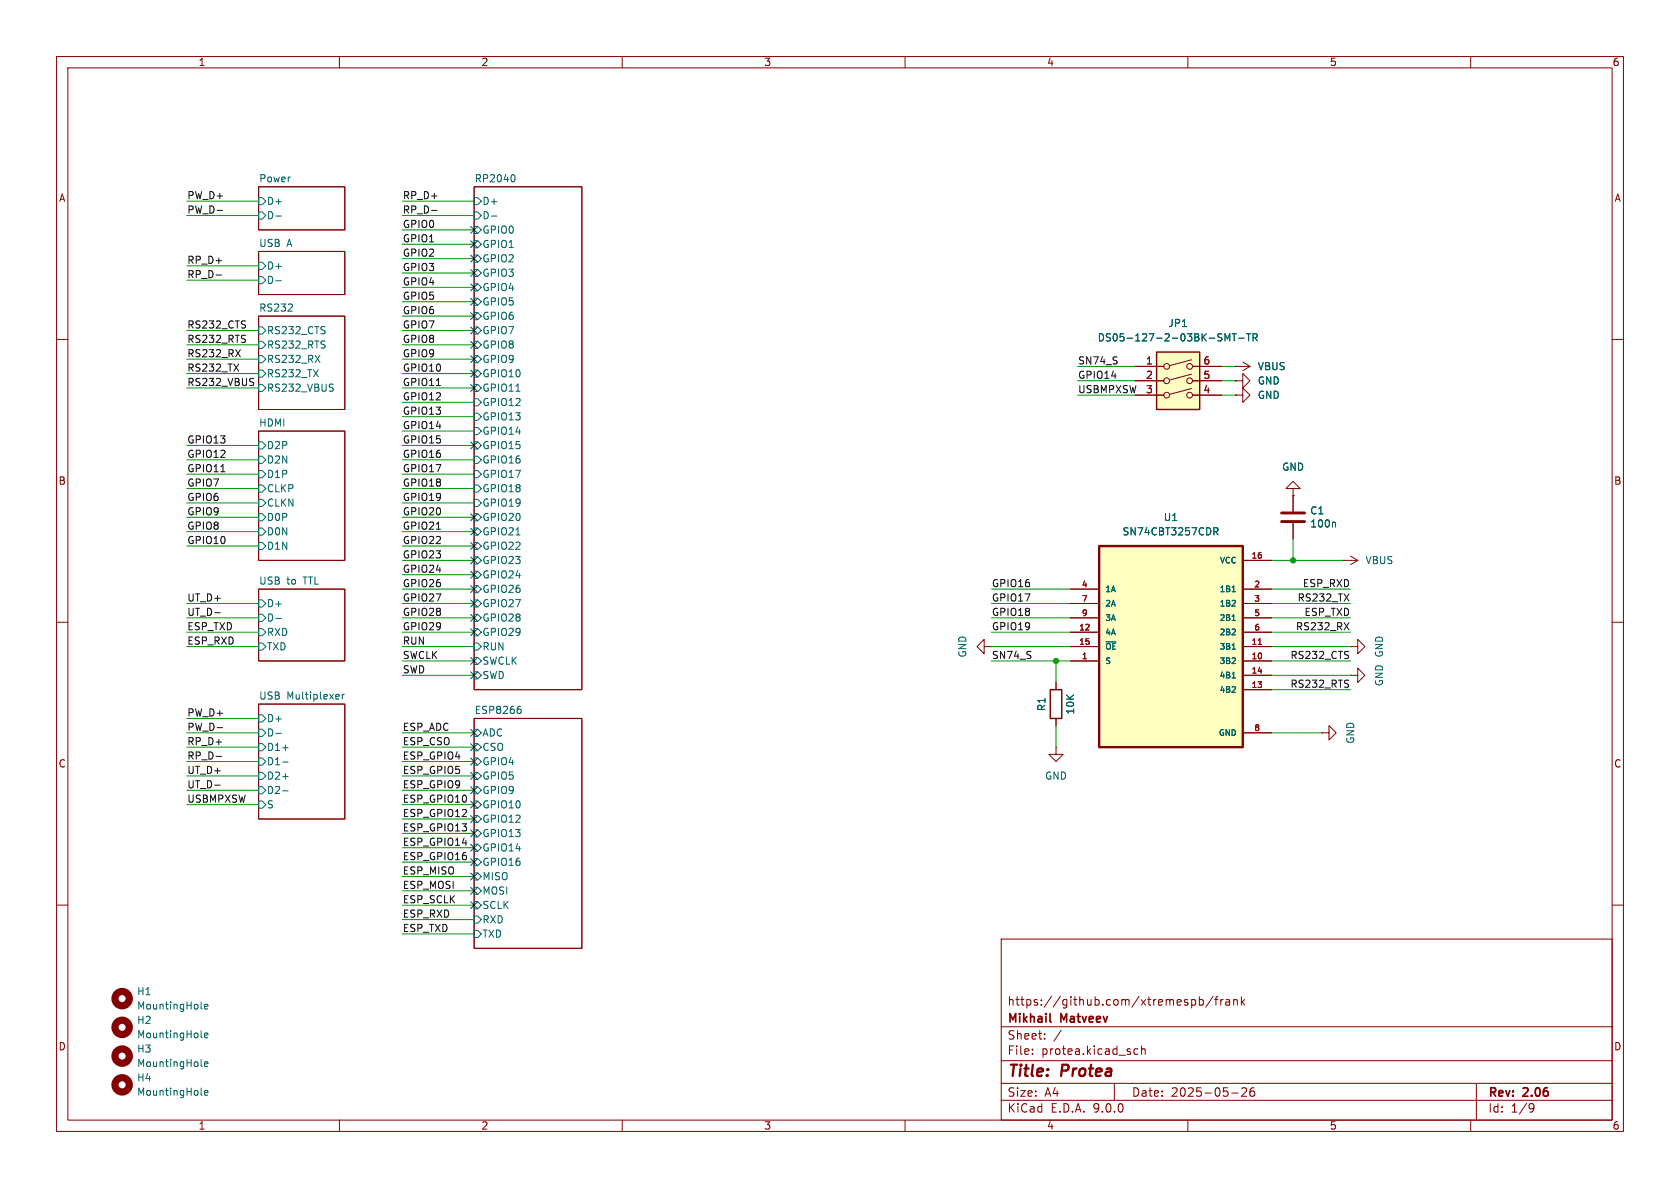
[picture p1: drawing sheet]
<svg xmlns="http://www.w3.org/2000/svg" width="297mm" height="210mm" viewBox="0 0 297 210" stroke-linecap="round" stroke-linejoin="round" font-family="sans-serif">
<g fill="none" stroke="#840000" stroke-width=".18">
<path d="M10 10h277v190h-277zM12 12h273v186h-273zM60 10v2M110 10v2M160 10v2M210 10v2M260 10v2M45.7 33h15.3v7.6h-15.3zM83.8 33h19.1v88.9h-19.1zM45.7 44.5h15.3v7.6h-15.3zM45.7 55.9h15.3v16.5h-15.3zM10 60h2"/>
<path d="M45.7 76.2h15.3v22.9h-15.3zM218.4 67.3h1.3v-1.3l1.3 1.3-1.3 1.3v-1.3M218.4 67.3h.1M218.4 64.8h.1M218.4 69.9h1.3v-1.3l1.3 1.3-1.3 1.2v-1.2M218.4 69.9h.1M218.4 64.8h2.6M219.7 64l1.3 .8M221 64.8l-1.3 .7M285 60h2M228.6 86.4h1.3l-1.3-1.3-1.3 1.3h1.3v1.2M228.6 87.6h.1"/>
<path d="M228.6 87.6v2.8M228.6 92.5v2.8M10 110h2M45.7 104.1h15.3v12.7h-15.3zM285 110h2M45.7 124.5h15.3v20.3h-15.3zM83.8 127h19.1v40.6h-19.1zM10 160h2M177 166h108v32h-108zM210.7 176.8l.4-.1 .3 .3v.4l-.2 .2h-.5M212 176.8l.5-.1 .2 .3v.4l-.1 .2h-.6M212 176.2v1.5"/>
<path d="M214.5 176.1l-1.3 2M214.7 176.7h.6M215.3 176.2l-.3 .2v1.3M215.8 176.7v1M216.2 176.7l-.2 .1-.2 .2M216.7 176.8h.6l.1 .9M217.4 177.1h-.5a.29 .29 0 0 0-.2 .3 .29 .29 0 0 0 .2 .3l.5-.1M218.1 176.8l.2-.1 .4 .1v.9M218.1 176.7v1M219.5 176.2v1.5M219.6 177.1l.4 .6M220 176.7l-.5 .6"/>
<path d="M285 160h2M60 198v2M110 198v2M160 198v2M177 194.5h108M177 191.5h108M177 187.5h108M177 181.5h108M182.5 186.3v.1M182.5 185.5v.1M184.7 183.6v.1M184.7 182.8v.1"/>
<path d="M187.6 182.1l-1.3 2M197 191.5v3M200.5 186.1l.2 .3 .5-.1M201.2 185.5l-.5-.1-.2 .3M201.8 185.5l.2-.1 .4 .1 .1 .9M201.8 184.9v1.5M210 198v2M217.7 193.2h1.2M219.5 192.4l.6-.1 .2 .1 .1 .3-.9 1.1h.9M221.7 192.3a.59 .59 0 0 0-.7 .6v.6l.1 .2 .4 .1 .2-.1 .1-.5-.1-.3h-.5l-.2 .3M260 198v2M261 191.5v6.5"/>
<path d="M270.6 195.1l.5 .1a.99 .99 0 0 1-.4 1.4h-.2M271.2 195.7l-.3 .3h-.3"/>
</g>
<path d="M185.6 180.5l.2 .2" fill="none" stroke="#840000" stroke-width=".3"/>
<g fill="none" stroke="#006464" stroke-width=".18">
<path d="M45.7 34.9h.7l.6 .7-.6 .6h-.7zM45.7 37.5h.7l.6 .6-.6 .6h-.7zM48.8 38.2h.9M83.8 34.9h.7l.6 .7-.6 .6h-.7zM83.8 37.5h.7l.6 .6-.6 .6h-.7zM86.9 38.2h.9M90.8 30.9a.79 .79 0 0 1 0 1.2M45.7 46.4h.7l.6 .6-.6 .6h-.7zM45.7 48.9h.7l.6 .6-.6 .7h-.7zM45.7 57.8h.7l.6 .6-.6 .7h-.7zM48.8 49.6h.9M50.9 55h.8"/>
<path d="M51.6 53.9v.4M83.8 40h.7l.6 .6-.6 .7h-.7zM83.8 42.5h.7l.6 .7-.6 .6h-.7zM83.8 45.1h.7l.6 .6-.6 .7h-.7zM83.8 47.6h.7l.6 .7-.6 .6h-.7zM83.8 50.2h.7l.6 .6-.6 .6h-.7zM83.8 52.7h.7l.6 .6-.6 .7h-.7zM83.8 55.2h.7l.6 .7-.6 .6h-.7zM83.8 57.8h.7l.6 .6-.6 .7h-.7zM45.7 78.1h.7l.6 .6-.6 .7h-.7zM45.7 60.3h.7l.6 .7-.6 .6h-.7zM45.7 62.9h.7l.6 .6-.6 .6h-.7z"/>
<path d="M45.7 65.4h.7l.6 .6-.6 .7h-.7zM45.7 67.9h.7l.6 .7-.6 .6h-.7zM55.7 62.8l.9 1.3M56.6 62.8l-.9 1.3M58.7 67.9l.2 .1M58.8 68.6l.1 .2-.1 .3M83.8 60.3h.7l.6 .7-.6 .6h-.7zM83.8 62.9h.7l.6 .6-.6 .6h-.7zM83.8 65.4h.7l.6 .6-.6 .7h-.7zM83.8 67.9h.7l.6 .7-.6 .6h-.7zM83.8 70.5h.7l.6 .6-.6 .7h-.7zM83.8 73h.7l.6 .7-.6 .6h-.7z"/>
<path d="M83.8 75.6h.7l.6 .6-.6 .6h-.7zM83.8 78.1h.7l.6 .6-.6 .7h-.7zM91.2 69.2h.7M45.7 80.6h.7l.6 .7-.6 .6h-.7zM45.7 83.2h.7l.6 .6-.6 .7h-.7zM45.7 85.7h.7l.6 .7-.6 .6h-.7zM45.7 88.3h.7l.6 .6-.6 .6h-.7zM45.7 90.8h.7l.6 .6-.6 .7h-.7zM45.7 93.3h.7l.6 .7-.6 .6h-.7zM45.7 95.9h.7l.6 .6-.6 .7h-.7zM83.8 80.6h.7l.6 .7-.6 .6h-.7zM83.8 83.2h.7l.6 .6-.6 .7h-.7z"/>
<path d="M83.8 85.7h.7l.6 .7-.6 .6h-.7zM83.8 88.3h.7l.6 .6-.6 .6h-.7zM83.8 90.8h.7l.6 .6-.6 .7h-.7zM83.8 93.3h.7l.6 .7-.6 .6h-.7zM83.8 95.9h.7l.6 .6-.6 .7h-.7zM83.8 98.4h.7l.6 .7-.6 .6h-.7zM91.2 94.6h.7M235.9 92.3l.2 .2v.7M45.7 106h.7l.6 .7-.6 .6h-.7zM45.7 108.6h.7l.6 .6-.6 .7h-.7zM45.7 111.1h.7l.6 .7-.6 .6h-.7zM45.7 113.7h.7l.6 .6-.6 .6h-.7z"/>
<path d="M48.8 109.3h.9M83.8 101h.7l.6 .6-.6 .6h-.7zM83.8 103.5h.7l.6 .6-.6 .7h-.7zM83.8 106h.7l.6 .7-.6 .6h-.7zM83.8 108.6h.7l.6 .6-.6 .7h-.7zM83.8 111.1h.7l.6 .7-.6 .6h-.7zM83.8 113.7h.7l.6 .6-.6 .6h-.7zM83.8 116.2h.7l.6 .6-.6 .7h-.7zM83.8 118.7h.7l.6 .7-.6 .6h-.7zM45.7 126.4h.7l.6 .6-.6 .6h-.7zM45.7 128.9h.7l.6 .6-.6 .7h-.7zM45.7 131.4h.7l.6 .7-.6 .6h-.7z"/>
<path d="M45.7 134h.7l.6 .6-.6 .7h-.7zM45.7 136.5h.7l.6 .7-.6 .6h-.7zM45.7 139.1h.7l.6 .6-.6 .6h-.7zM48.8 129.6h.9M50 132.2h.9M50 134.7h.9M50 137.3h.9M50 139.8h.9M59.8 122.7l.2 .3-.6 .2M59.9 123.5l-.1 .1M60.5 122.7v.9M60.9 122.7l-.4 .3"/>
<path d="M83.8 128.9h.7l.6 .6-.6 .7h-.7zM83.8 131.4h.7l.6 .7-.6 .6h-.7zM83.8 134h.7l.6 .6-.6 .7h-.7zM83.8 136.5h.7l.6 .7-.6 .6h-.7zM83.8 139.1h.7l.6 .6-.6 .6h-.7zM91.7 125.3h.2l.2 .3v.4l-.4 .1M91.8 124.9h.2M45.7 141.6h.7l.6 .6-.6 .7h-.7zM83.8 141.6h.7l.6 .6-.6 .7h-.7zM83.8 144.1h.7l.6 .7-.6 .6h-.7zM83.8 146.7h.7l.6 .6-.6 .7h-.7zM83.8 149.2h.7l.6 .7-.6 .6h-.7z"/>
<path d="M83.8 151.8h.7l.6 .6-.6 .6h-.7zM83.8 154.3h.7l.6 .6-.6 .7h-.7zM83.8 156.8h.7l.6 .7-.6 .6h-.7zM83.8 159.4h.7l.6 .6-.6 .7h-.7zM83.8 161.9h.7l.6 .7-.6 .6h-.7zM83.8 164.5h.7l.6 .6-.6 .6h-.7zM35.5 193.4l.2 .2M35.5 183.3l.2 .2M36.2 193.2l.6-.1-.1-.3h-.4l-.1 .2v.6h.5M36.2 183l.6-.1-.1-.2-.4-.1-.1 .2v.6h.5"/>
</g>
<g fill="none" stroke="#840000" stroke-width="1.3">
<circle cx="21.6" cy="191.8" r="1.27"/>
<circle cx="21.6" cy="181.6" r="1.27"/>
</g>
<path d="M226.6 90.7h4M226.6 92.2h4" fill="none" stroke="#840000" stroke-width=".51"/>
<path d="M204.5 62.2h7.6v10.2h-7.6z" fill="#ffffc2"/>
<g fill="none" stroke="#840000" stroke-width=".18">
<path d="M200.7 64.8h5M200.7 67.3h5M200.7 69.9h5M210.6 63.6l-3.8 1M210.6 66.1l-3.8 1.1M210.6 68.7l-3.8 1M210.8 64.8h5.1M210.8 67.3h5.1M210.8 69.9h5.1M186.7 120.7v1.2M186.7 127v1.3"/>
<circle cx="206.2" cy="69.9" r=".51"/>
<circle cx="206.2" cy="64.8" r=".51"/>
<circle cx="206.2" cy="67.3" r=".51"/>
<circle cx="210.3" cy="67.3" r=".51"/>
<circle cx="210.3" cy="69.9" r=".51"/>
<circle cx="210.3" cy="64.8" r=".51"/>
</g>
<path d="M204.5 62.2h7.6v10.2h-7.6zM185.7 121.9h2v5.1h-2z" fill="none" stroke="#840000" stroke-width=".25"/>
<path d="M217.8 59h.8M218.2 59v1.3M219 59.8h1M220.4 59h.7M220.7 59v1.3M221.5 59.7l.6-.1 .1-.2v-.3l-.7-.1v1.3M221.8 59.7l.4 .6M216.6 60.3v-1.3l.4 .9 .4-.9v1.3M35.5 178.2l.2 .2M36.2 178l.6-.2-.1-.2-.4-.1-.1 .2v.6h.5" fill="none" stroke="#006464" stroke-width=".18"/>
<circle cx="21.6" cy="176.5" r="1.27" fill="none" stroke="#840000" stroke-width="1.3"/>
<path d="M194.3 96.5h25.4v35.6h-25.4z" fill="#ffffc2"/>
<path d="M194.3 96.5h25.4v35.6h-25.4z" fill="none" stroke="#840000" stroke-width=".41"/>
<g fill="none" stroke="#840000" stroke-width=".18">
<path d="M200.7 64.8h5M200.7 67.3h5M200.7 69.9h5M210.8 64.8h5.1M210.8 67.3h5.1M210.8 69.9h5.1M218.4 64.8h.1M218.4 67.3h.1M218.4 69.9h.1M219.7 99.1h5.1M228.6 87.6h.1M228.6 87.6v2.8"/>
<path d="M228.6 92.5v2.8M237.5 99.1h.1M237.5 99.1h2.5M238.8 98.3l1.2 .8M240 99.1l-1.2 .7M174 114.3v-1.3l-1.3 1.3 1.3 1.3v-1.3h1.3M175.3 114.3h.1M189.2 104.1h5.1M189.2 106.7h5.1M189.2 109.2h5.1M189.2 111.8h5.1M189.2 114.3h5.1"/>
<path d="M189.2 116.8h5.1M219.7 104.1h5.1M219.7 106.7h5.1M219.7 109.2h5.1M219.7 111.8h5.1M219.7 114.3h5.1M219.7 116.8h5.1M219.7 119.4h5.1M238.8 119.4h1.2v-1.3l1.3 1.3-1.3 1.3v-1.3M238.8 119.4h.1M238.8 114.3h1.2v-1.3l1.3 1.3-1.3 1.3v-1.3M238.8 114.3h.1"/>
<path d="M186.7 132.1v1.3h1.3l-1.3 1.2-1.3-1.2h1.3M186.7 132.1h.1M186.7 120.7v1.2M186.7 127v1.3M219.7 121.9h5.1M219.7 129.5h5.1M233.7 129.5h1.2v-1.2l1.3 1.2-1.3 1.3v-1.3M233.7 129.5h.1"/>
</g>
<g fill="none" stroke="#006464" stroke-width=".18">
<path d="M217.8 59h.8M218.2 59v1.3M219 59.8h1M220.4 59h.7M220.7 59v1.3M221.5 59.7l.6-.1 .1-.2v-.3l-.7-.1v1.3M221.8 59.7l.4 .6M216.6 60.3v-1.3l.4 .9 .4-.9v1.3M214.6 93.3h.5l.2 .2-.1 .4-.6 .1M214.9 94l.4 .6M235.9 92.3l.2 .2v.7M195.5 113.5h1.8"/>
<path d="M217.8 104.6h.6M217.8 109.7h.6M217.8 114.8h.6M217.8 119.8h.6M35.5 188.4l.2 .1M36.2 188.1l.6-.1-.1-.2-.4-.1-.1 .2v.6h.5"/>
</g>
<path d="M222.4 113.9h.6" fill="none" stroke="#a90000" stroke-width=".18"/>
<circle cx="21.6" cy="186.7" r="1.27" fill="none" stroke="#840000" stroke-width="1.3"/>
<g fill="none" stroke="#0f0f0f" stroke-width=".18">
<path d="M38.4 37.2h.9M76.3 37.2h1M38.2 48.6h1M41.6 61.8l.9 1.3M42.5 61.8l-.9 1.3M44.7 66.9h.2M44.7 67.6l.2 .2-.2 .3M77.1 68.2h.8M39 83.4h.8M77.1 93.6h.8M38 108.3h.9M237.6 110.1l.9 1.2"/>
<path d="M238.5 110.1l-.9 1.2M38 138.8h.9M38.2 133.7h1M38.4 128.6h.9"/>
</g>
<g fill="none" stroke="#009600" stroke-width=".18">
<path d="M33 38.1h12.7M33 35.6h12.7M71.1 38.1h12.7M71.1 35.6h12.7M33 47h12.7M33 58.4h12.7M33 49.5h12.7M71.1 50.8h12.7M71.1 43.2h12.7M71.1 58.4h12.7M71.1 48.3h12.7M71.1 55.9h12.7"/>
<path d="M71.1 40.6h12.7M71.1 45.7h12.7M71.1 53.3h12.7M33 63.5h12.7M33 66h12.7M33 61h12.7M33 68.6h12.7M33 78.7h12.7M71.1 63.5h12.7M71.1 66h12.7M71.1 61h12.7M71.1 68.6h12.7"/>
<path d="M71.1 78.7h12.7M71.1 73.7h12.7M71.1 76.2h12.7M71.1 71.1h12.7M190.5 67.3h10.2M190.5 69.9h10.2M190.5 64.8h10.2M215.9 67.3h2.5M215.9 69.9h2.5M215.9 64.8h2.5M33 83.8h12.7M33 81.3h12.7"/>
<path d="M33 91.4h12.7M33 86.4h12.7M33 96.5h12.7M33 88.9h12.7M33 94h12.7M71.1 83.8h12.7M71.1 81.3h12.7M71.1 91.4h12.7M71.1 86.4h12.7M71.1 96.5h12.7M71.1 88.9h12.7M71.1 99.1h12.7"/>
<path d="M71.1 94h12.7M224.8 99.1h12.7M228.6 95.3v3.8M33 111.8h12.7M33 109.2h12.7M33 106.7h12.7M33 114.3h12.7M71.1 104.1h12.7M71.1 111.8h12.7M71.1 109.2h12.7M71.1 106.7h12.7M71.1 101.6h12.7"/>
<path d="M71.1 114.3h12.7M71.1 119.4h12.7M71.1 116.8h12.7M175.3 104.1h13.9M175.3 111.8h13.9M175.3 109.2h13.9M175.3 106.7h13.9M175.3 114.3h13.9M175.3 116.8h13.9M186.7 116.8v3.9M224.8 104.1h14M224.8 111.8h14"/>
<path d="M224.8 109.2h14M224.8 106.7h14M224.8 114.3h14M224.8 119.4h14M224.8 116.8h14M33 132.1h12.7M33 137.2h12.7M33 129.5h12.7M33 127h12.7M33 134.6h12.7M33 139.7h12.7M71.1 132.1h12.7"/>
<path d="M71.1 137.2h12.7M71.1 129.5h12.7M71.1 134.6h12.7M71.1 139.7h12.7M186.7 128.3v3.8M224.8 129.5h8.9M224.8 121.9h14M33 142.2h12.7M71.1 142.2h12.7M71.1 144.8h12.7M71.1 147.3h12.7M71.1 152.4h12.7"/>
<path d="M71.1 149.9h12.7M71.1 154.9h12.7M71.1 157.5h12.7M71.1 165.1h12.7M71.1 160h12.7M71.1 162.6h12.7"/>
</g>
<g fill="none" stroke="#000084" stroke-width=".18">
<path d="M83.2 50.2l1.2 1.2M83.2 52.7l1.2 1.2M83.2 47.7l1.2 1.2M83.2 42.6l1.2 1.2M83.2 40l1.2 1.2M83.2 55.3l1.2 1.2M83.2 57.8l1.2 1.2M83.2 45.1l1.2 1.2M84.4 50.2l-1.2 1.2M84.4 52.7l-1.2 1.2M84.4 47.7l-1.2 1.2M84.4 42.6l-1.2 1.2"/>
<path d="M84.4 40l-1.2 1.2M84.4 55.3l-1.2 1.2M84.4 57.8l-1.2 1.2M84.4 45.1l-1.2 1.2M83.2 68l1.2 1.2M83.2 65.4l1.2 1.2M83.2 78.1l1.2 1.2M83.2 60.4l1.2 1.2M83.2 62.9l1.2 1.2M84.4 68l-1.2 1.2M84.4 65.4l-1.2 1.2M84.4 78.1l-1.2 1.2"/>
<path d="M84.4 60.4l-1.2 1.2M84.4 62.9l-1.2 1.2M83.2 98.5l1.2 1.2M83.2 95.9l1.2 1.2M83.2 90.8l1.2 1.2M83.2 93.4l1.2 1.2M84.4 98.5l-1.2 1.2M84.4 95.9l-1.2 1.2M84.4 90.8l-1.2 1.2M84.4 93.4l-1.2 1.2M83.2 101l1.2 1.2M83.2 103.5l1.2 1.2"/>
<path d="M83.2 106.1l1.2 1.2M83.2 118.8l1.2 1.2M83.2 116.2l1.2 1.2M83.2 111.2l1.2 1.2M83.2 108.6l1.2 1.2M84.4 101l-1.2 1.2M84.4 103.5l-1.2 1.2M84.4 106.1l-1.2 1.2M84.4 118.8l-1.2 1.2M84.4 116.2l-1.2 1.2M84.4 111.2l-1.2 1.2M84.4 108.6l-1.2 1.2"/>
<path d="M83.2 128.9l1.2 1.2M83.2 134l1.2 1.2M83.2 136.6l1.2 1.2M83.2 131.5l1.2 1.2M83.2 139.1l1.2 1.2M84.4 128.9l-1.2 1.2M84.4 134l-1.2 1.2M84.4 136.6l-1.2 1.2M84.4 131.5l-1.2 1.2M84.4 139.1l-1.2 1.2M83.2 154.3l1.2 1.2M83.2 159.4l1.2 1.2"/>
<path d="M83.2 156.9l1.2 1.2M83.2 141.6l1.2 1.2M83.2 149.3l1.2 1.2M83.2 144.2l1.2 1.2M83.2 151.8l1.2 1.2M83.2 146.7l1.2 1.2M84.4 154.3l-1.2 1.2M84.4 159.4l-1.2 1.2M84.4 156.9l-1.2 1.2M84.4 141.6l-1.2 1.2M84.4 149.3l-1.2 1.2M84.4 144.2l-1.2 1.2"/>
<path d="M84.4 151.8l-1.2 1.2M84.4 146.7l-1.2 1.2"/>
</g>
<g fill="#009600" stroke="#009600" stroke-width=".18">
<circle cx="228.6" cy="99.1" r=".46"/>
<circle cx="186.7" cy="116.8" r=".46"/>
</g>
<g font-size="2.8" fill="#840000">
<text x="178" y="190.9">Title:</text>
<text x="187.7" y="190.9">Protea</text>
</g>
<g font-size="2.1" fill="#840000">
<text x="178" y="178">https://github.com/xtremespb/frank</text>
<text x="178" y="184">Sheet:</text>
<text x="178" y="181.2">Mikhail</text>
<text x="187.6" y="181.2">Matveev</text>
<text x="178" y="186.7">File:</text>
<text x="184.1" y="186.7">protea.kicad_sch</text>
<text x="178" y="196.9">KiCad</text>
<text x="178" y="194.1">Size:</text>
<text x="184.7" y="194.1">A4</text>
<text x="185.7" y="196.9">E.D.A.</text>
<text x="193.3" y="196.9">9.0.0</text>
<text x="200" y="194.1">Date:</text>
<text x="207" y="194.1">2025-05-26</text>
<text x="263" y="194.3">Rev:</text>
<text x="263" y="196.9">Id:</text>
<text x="267.1" y="196.9">1/9</text>
<text x="269.4" y="194.3">2.06</text>
</g>
<g font-size="1.8" fill="#840000">
<text x="35" y="11.9">1</text>
<text x="85" y="11.9">2</text>
<text x="135" y="11.9">3</text>
<text x="185" y="11.9">4</text>
<text x="235" y="11.9">5</text>
<text x="285" y="11.9">6</text>
<text x="10.3" y="35.9">A</text>
<text x="285.3" y="35.9">A</text>
<text x="10.3" y="85.9">B</text>
<text x="285.3" y="85.9">B</text>
<text x="10.3" y="135.9">C</text>
<text x="285.3" y="135.9">C</text>
<text x="10.3" y="185.9">D</text>
<text x="285.3" y="185.9">D</text>
<text x="35" y="199.9">1</text>
<text x="85" y="199.9">2</text>
<text x="135" y="199.9">3</text>
<text x="185" y="199.9">4</text>
<text x="235" y="199.9">5</text>
<text x="285" y="199.9">6</text>
</g>
<g font-size="1.8" fill="#0f0f0f">
<text x="33" y="35.3">PW_D+</text>
<text x="71.1" y="35.3">RP_D+</text>
<text x="33" y="37.8">PW_D-</text>
<text x="71.1" y="40.4">GPIO0</text>
<text x="71.1" y="37.8">RP_D-</text>
<text x="33" y="46.7">RP_D+</text>
<text x="71.1" y="45.5">GPIO2</text>
<text x="71.1" y="48">GPIO3</text>
<text x="71.1" y="42.9">GPIO1</text>
<text x="33" y="49.3">RP_D-</text>
<text x="71.1" y="53.1">GPIO5</text>
<text x="71.1" y="50.5">GPIO4</text>
<text x="33" y="58.2">RS232_CTS</text>
<text x="71.1" y="55.6">GPIO6</text>
<text x="71.1" y="58.2">GPIO7</text>
<text x="33" y="63.2">RS232_RX</text>
<text x="33" y="65.8">RS232_TX</text>
<text x="33" y="60.7">RS232_RTS</text>
<text x="71.1" y="65.8">GPIO10</text>
<text x="71.1" y="63.2">GPIO9</text>
<text x="71.1" y="60.7">GPIO8</text>
<text x="190.5" y="64.5">SN74_S</text>
<text x="33" y="68.3">RS232_VBUS</text>
<text x="71.1" y="70.9">GPIO12</text>
<text x="71.1" y="68.3">GPIO11</text>
<text x="190.5" y="69.6">USBMPXSW</text>
<text x="190.5" y="67">GPIO14</text>
<text x="71.1" y="75.9">GPIO14</text>
<text x="71.1" y="73.4">GPIO13</text>
<text x="33" y="81">GPIO12</text>
<text x="33" y="83.6">GPIO11</text>
<text x="33" y="78.5">GPIO13</text>
<text x="71.1" y="83.6">GPIO17</text>
<text x="71.1" y="78.5">GPIO15</text>
<text x="71.1" y="81">GPIO16</text>
<text x="33" y="88.6">GPIO6</text>
<text x="33" y="86.1">GPIO7</text>
<text x="71.1" y="86.1">GPIO18</text>
<text x="71.1" y="88.6">GPIO19</text>
<text x="33" y="91.2">GPIO9</text>
<text x="33" y="93.7">GPIO8</text>
<text x="71.1" y="91.2">GPIO20</text>
<text x="71.1" y="93.7">GPIO21</text>
<text x="33" y="96.3">GPIO10</text>
<text x="71.1" y="101.3">GPIO24</text>
<text x="71.1" y="98.8">GPIO23</text>
<text x="71.1" y="96.3">GPIO22</text>
<text x="33" y="106.4">UT_D+</text>
<text x="71.1" y="103.9">GPIO26</text>
<text x="71.1" y="106.4">GPIO27</text>
<text x="175.3" y="103.9">GPIO16</text>
<text x="175.3" y="106.4">GPIO17</text>
<text x="229.3" y="106.4">RS232_TX</text>
<text x="230.2" y="103.9">ESP_RXD</text>
<text x="33" y="111.5">ESP_TXD</text>
<text x="33" y="109">UT_D-</text>
<text x="71.1" y="109">GPIO28</text>
<text x="71.1" y="111.5">GPIO29</text>
<text x="175.3" y="111.5">GPIO19</text>
<text x="175.3" y="109">GPIO18</text>
<text x="229" y="111.5">RS232_RX</text>
<text x="230.5" y="109">ESP_TXD</text>
<text x="33" y="114">ESP_RXD</text>
<text x="71.1" y="114">RUN</text>
<text x="71.1" y="116.6">SWCLK</text>
<text x="71.1" y="119.1">SWD</text>
<text x="175.3" y="116.6">SN74_S</text>
<text x="228" y="116.6">RS232_CTS</text>
<text x="228" y="121.7">RS232_RTS</text>
<text x="33" y="126.7">PW_D+</text>
<text x="33" y="131.8">RP_D+</text>
<text x="33" y="129.3">PW_D-</text>
<text x="71.1" y="129.3">ESP_ADC</text>
<text x="71.1" y="131.8">ESP_CSO</text>
<text x="33" y="136.9">UT_D+</text>
<text x="33" y="134.4">RP_D-</text>
<text x="71.1" y="134.4">ESP_GPIO4</text>
<text x="71.1" y="136.9">ESP_GPIO5</text>
<text x="33" y="139.4">UT_D-</text>
<text x="33" y="142">USBMPXSW</text>
<text x="71.1" y="139.4">ESP_GPIO9</text>
<text x="71.1" y="142">ESP_GPIO10</text>
<text x="71.1" y="149.6">ESP_GPIO14</text>
<text x="71.1" y="144.5">ESP_GPIO12</text>
<text x="71.1" y="147.1">ESP_GPIO13</text>
<text x="71.1" y="152.1">ESP_GPIO16</text>
<text x="71.1" y="154.7">ESP_MISO</text>
<text x="71.1" y="157.2">ESP_MOSI</text>
<text x="71.1" y="159.8">ESP_SCLK</text>
<text x="71.1" y="162.3">ESP_RXD</text>
<text x="71.1" y="164.8">ESP_TXD</text>
</g>
<g font-size="1.8" fill="#006464">
<text x="45.7" y="32.3">Power</text>
<text x="83.8" y="32.3">RP2040</text>
<text x="47.1" y="36.4">D+</text>
<text x="47.1" y="39">D-</text>
<text x="85.2" y="36.4">D+</text>
<text x="85.2" y="39">D-</text>
<text x="85.2" y="41.5">GPIO0</text>
<text x="45.7" y="43.7">USB</text>
<text x="47.1" y="47.9">D+</text>
<text x="50.7" y="43.7">A</text>
<text x="85.2" y="44">GPIO1</text>
<text x="85.2" y="46.6">GPIO2</text>
<text x="47.1" y="50.4">D-</text>
<text x="85.2" y="49.1">GPIO3</text>
<text x="85.2" y="51.7">GPIO4</text>
<text x="45.7" y="55.2">RS232</text>
<text x="47.1" y="59.3">RS232_CTS</text>
<text x="85.2" y="54.2">GPIO5</text>
<text x="85.2" y="56.7">GPIO6</text>
<text x="85.2" y="59.3">GPIO7</text>
<text x="206.5" y="58">JP1</text>
<text x="47.1" y="61.8">RS232_RTS</text>
<text x="47.1" y="64.4">RS232_RX</text>
<text x="85.2" y="61.8">GPIO8</text>
<text x="85.2" y="64.4">GPIO9</text>
<text x="194" y="60.6">DS05-127-2-03BK-SMT-TR</text>
<text x="222.3" y="65.6">VBUS</text>
<text x="47.1" y="66.9">RS232_TX</text>
<text x="47.1" y="69.4">RS232_VBUS</text>
<text x="85.2" y="66.9">GPIO10</text>
<text x="85.2" y="69.4">GPIO11</text>
<text x="85.2" y="72">GPIO12</text>
<text x="222.3" y="68.2">GND</text>
<text x="222.3" y="70.7">GND</text>
<text x="45.7" y="75.5">HDMI</text>
<text x="85.2" y="74.5">GPIO13</text>
<text x="85.2" y="77.1">GPIO14</text>
<text x="47.1" y="79.6">D2P</text>
<text x="47.1" y="82.1">D2N</text>
<text x="85.2" y="79.6">GPIO15</text>
<text x="85.2" y="82.1">GPIO16</text>
<text x="226.6" y="83.4">GND</text>
<text x="47.1" y="84.7">D1P</text>
<text x="47.1" y="87.2">CLKP</text>
<text x="47.1" y="89.8">CLKN</text>
<text x="85.2" y="84.7">GPIO17</text>
<text x="85.2" y="87.2">GPIO18</text>
<text x="85.2" y="89.8">GPIO19</text>
<text x="47.1" y="92.3">D0P</text>
<text x="47.1" y="94.8">D0N</text>
<text x="85.2" y="92.3">GPIO20</text>
<text x="85.2" y="94.8">GPIO21</text>
<text x="198.4" y="94.8">SN74CBT3257CDR</text>
<text x="205.6" y="92.3">U1</text>
<text x="231.5" y="91.1">C1</text>
<text x="231.5" y="93.4">100n</text>
<text x="47.1" y="97.4">D1N</text>
<text x="85.2" y="97.4">GPIO22</text>
<text x="85.2" y="99.9">GPIO23</text>
<text x="241.3" y="99.9">VBUS</text>
<text x="45.7" y="103.4">USB</text>
<text x="47.1" y="107.5">D+</text>
<text x="50.7" y="103.4">to</text>
<text x="53.7" y="103.4">TTL</text>
<text x="85.2" y="102.5">GPIO24</text>
<text x="85.2" y="105">GPIO26</text>
<text x="85.2" y="107.5">GPIO27</text>
<text x="47.1" y="110.1">D-</text>
<text x="47.1" y="112.6">RXD</text>
<text x="85.2" y="110.1">GPIO28</text>
<text x="85.2" y="112.6">GPIO29</text>
<text x="47.1" y="115.2">TXD</text>
<text x="85.2" y="115.2">RUN</text>
<text x="85.2" y="117.7">SWCLK</text>
<text x="171" y="116.3" transform="rotate(-90 171 116.3)">GND</text>
<text x="45.7" y="123.7">USB</text>
<text x="50.7" y="123.7">Multiplexer</text>
<text x="85.2" y="120.2">SWD</text>
<text x="185" y="125.8" transform="rotate(-90 185 125.8)">R1</text>
<text x="244.7" y="121.4" transform="rotate(-90 244.7 121.4)">GND GND</text>
<text x="47.1" y="127.9">D+</text>
<text x="47.1" y="130.4">D-</text>
<text x="83.8" y="126.3">ESP8266</text>
<text x="85.2" y="130.4">ADC</text>
<text x="190.1" y="126.4" transform="rotate(-90 190.1 126.4)">10K</text>
<text x="239.6" y="131.6" transform="rotate(-90 239.6 131.6)">GND</text>
<text x="47.1" y="132.9">D1+</text>
<text x="47.1" y="135.5">D1-</text>
<text x="85.2" y="132.9">CSO</text>
<text x="85.2" y="135.5">GPIO4</text>
<text x="47.1" y="138">D2+</text>
<text x="47.1" y="140.6">D2-</text>
<text x="47.1" y="143.1">S</text>
<text x="85.2" y="138">GPIO5</text>
<text x="85.2" y="140.6">GPIO9</text>
<text x="85.2" y="143.1">GPIO10</text>
<text x="184.7" y="138">GND</text>
<text x="85.2" y="145.6">GPIO12</text>
<text x="85.2" y="148.2">GPIO13</text>
<text x="85.2" y="150.7">GPIO14</text>
<text x="85.2" y="153.3">GPIO16</text>
<text x="85.2" y="155.8">MISO</text>
<text x="85.2" y="158.3">MOSI</text>
<text x="85.2" y="160.9">SCLK</text>
<text x="85.2" y="163.4">RXD</text>
<text x="85.2" y="166">TXD</text>
<text x="24.1" y="176.1">H1</text>
<text x="24.1" y="178.7">MountingHole</text>
<text x="24.1" y="181.2">H2</text>
<text x="24.1" y="183.7">MountingHole</text>
<text x="24.1" y="191.4">H4</text>
<text x="24.1" y="186.3">H3</text>
<text x="24.1" y="188.8">MountingHole</text>
<text x="24.1" y="193.9">MountingHole</text>
</g>
<g font-size="1.8" fill="#a90000">
<text x="202.5" y="64.5">1</text>
<text x="212.7" y="64.5">6</text>
<text x="202.5" y="67.1">2</text>
<text x="202.5" y="69.6">3</text>
<text x="212.7" y="67.1">5</text>
<text x="212.7" y="69.6">4</text>
</g>
<g font-size="1.4" fill="#006464">
<text x="215.5" y="99.8">VCC</text>
<text x="195.3" y="104.9">1A</text>
<text x="195.3" y="107.4">2A</text>
<text x="215.5" y="104.9">1B1</text>
<text x="215.5" y="107.4">1B2</text>
<text x="195.3" y="110">3A</text>
<text x="195.3" y="112.5">4A</text>
<text x="215.5" y="110">2B1</text>
<text x="215.5" y="112.5">2B2</text>
<text x="195.3" y="115">~{OE}</text>
<text x="195.3" y="117.6">S</text>
<text x="215.5" y="115">3B1</text>
<text x="215.5" y="117.6">3B2</text>
<text x="215.5" y="120.1">4B1</text>
<text x="215.5" y="122.7">4B2</text>
<text x="215.3" y="130.3">GND</text>
</g>
<g font-size="1.4" fill="#a90000">
<text x="221.2" y="98.8">16</text>
<text x="191.2" y="103.9">4</text>
<text x="191.2" y="106.4">7</text>
<text x="221.6" y="103.9">2</text>
<text x="221.6" y="106.4">3</text>
<text x="190.7" y="111.5">12</text>
<text x="191.2" y="109">9</text>
<text x="221.6" y="109">5</text>
<text x="221.6" y="111.5">6</text>
<text x="190.7" y="114">15</text>
<text x="191.2" y="116.6">1</text>
<text x="221.2" y="114">11</text>
<text x="221.2" y="116.6">10</text>
<text x="221.2" y="119.1">14</text>
<text x="221.2" y="121.7">13</text>
<text x="221.6" y="129.3">8</text>
</g>
</svg>
